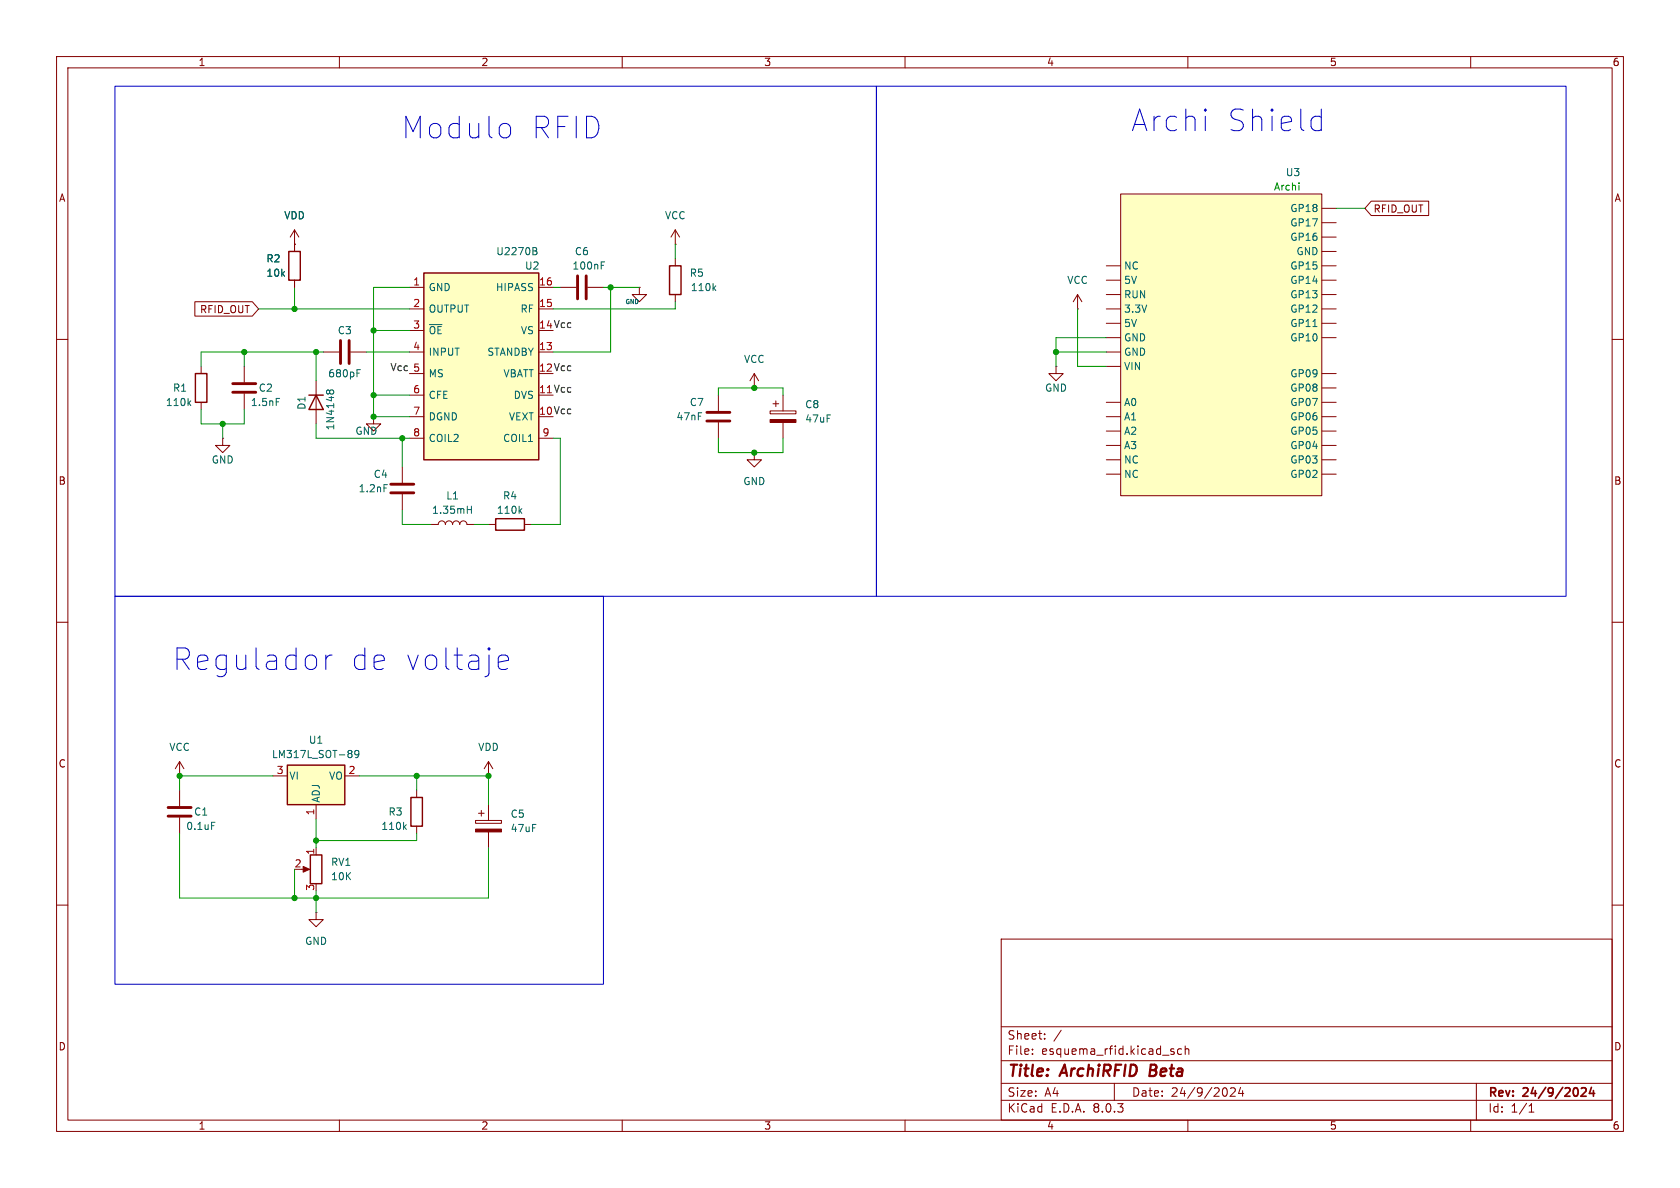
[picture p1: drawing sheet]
<svg xmlns="http://www.w3.org/2000/svg" width="297mm" height="210mm" viewBox="0 0 297 210" stroke-linecap="round" stroke-linejoin="round" font-family="sans-serif">
<g fill="none" stroke="#840000" stroke-width=".18">
<path d="M10 10h277v190h-277zM12 12h273v186h-273zM60 10v2M110 10v2M160 10v2M210 10v2M260 10v2M10 60h2M285 60h2M71.1 82.6v2.7M71.1 87.4v2.8M76.2 92.7h1.3a.64 .64 0 0 1 .6-.6 .64 .64 0 0 1 .6 .6 .64 .64 0 0 1 .7-.6 .64 .64 0 0 1 .6 .6 .64 .64 0 0 1 .6-.6 .64 .64 0 0 1 .7 .6 .64 .64 0 0 1 .6-.6 .64 .64 0 0 1 .6 .6h1.3"/>
<path d="M10 110h2M285 110h2M10 160h2M285 160h2M55.9 161.3v1.3h1.2l-1.2 1.2-1.3-1.2h1.3M55.9 161.3h.1M177 166h108v32h-108zM60 198v2M110 198v2M160 198v2M177 194.5h108M177 191.5h108"/>
<path d="M177 187.5h108M177 181.5h108M182.5 186.3v.1M182.5 185.5v.1M184.7 183.6v.1M184.7 182.8v.1M187.6 182.1l-1.3 2M197 191.5v3M207.2 185.9l.3 .1 .1 .2-.2 .2h-.3M207.2 185.4l.3 .1M208.9 185.5l-.4-.1-.3 .3v.4l.1 .2h.6M209.5 185.5l.2-.1 .4 .1 .1 .9"/>
<path d="M209.5 184.9v1.5M210 198v2M217.5 192.4l.6-.1 .2 .1 .1 .3-.9 1.1h.9M219.3 192.2l-.3 1.1h.9M219.7 192.8v1M260 198v2M261 191.5v6.5M270.3 196.6h.9M270.3 195.5l.4-.4v1.5"/>
</g>
<path d="M279.6 192.4l.5-.1 .2 .1 .1 .3-.9 1.1h.9M281.3 192.2l-.3 1.1h.9M281.7 192.8v1" fill="none" stroke="#840000" stroke-width=".3"/>
<path d="M203.5 188.2l-.3 2h.8" fill="none" stroke="#840000" stroke-width=".4"/>
<path d="M69.1 87.1h4.1M69.1 85.6h4.1" fill="none" stroke="#840000" stroke-width=".51"/>
<path d="M67.9 85.7h.6M82.6 90.1h.7M83.3 89.5v1.2" fill="none" stroke="#006464" stroke-width=".18"/>
<path d="M74.9 48.3h20.3v33h-20.3z" fill="#ffffc2"/>
<path d="M74.9 48.3h20.3v33h-20.3zM54.9 151.1h2v5.1h-2z" fill="none" stroke="#840000" stroke-width=".25"/>
<g fill="none" stroke="#840000" stroke-width=".18">
<path d="M52.1 43.2h.1M52.1 40.6l-.8 1.3M52.1 40.6v2.6M52.1 40.6l.7 1.3M72.4 50.8h2.5M72.4 54.6h2.5M72.4 58.4h2.5M95.2 50.8h2.6M95.2 54.6h2.6M43.2 64.8v2.8M43.2 69.6v2.8M72.4 62.2h2.5"/>
<path d="M72.4 66h2.5M72.4 69.9h2.5M72.4 73.7h2.5M72.4 77.5h2.5M95.2 62.2h2.6M95.2 77.5h2.6M53.3 153.7h1.1M55.9 149.9v1.2"/>
</g>
<path d="M94.2 43.8l.6 .1 .1 .2-.3 .3M94.2 44.4h.4M94.6 44.4l.3 .2v.3l-.7 .1M48.8 70.4h.6" fill="none" stroke="#006464" stroke-width=".18"/>
<path d="M53.6 153.2l1.1 .5-1.1 .5z" fill="#840000" stroke="#840000" stroke-width=".18"/>
<path d="M41.1 69.3h4.1M41.1 67.8h4.1" fill="none" stroke="#840000" stroke-width=".51"/>
<path d="M50.8 135.3h10.2v6.9h-10.2z" fill="#ffffc2"/>
<path d="M51.1 44.5h2v5h-2zM118.4 47h2v5.1h-2zM34.5 66h2.1v5.1h-2.1zM54.6 69.9h2.5M55.9 69.9l1.2 2.5h-2.5zM87.6 91.7h5.1v2h-5.1zM50.8 135.3h10.2v6.9h-10.2zM72.6 141h2.1v5.1h-2.1z" fill="none" stroke="#840000" stroke-width=".25"/>
<g fill="none" stroke="#840000" stroke-width=".18">
<path d="M52.1 43.2v1.3M52.1 49.5v1.3M99.1 50.8h2.8M103.9 50.8h2.8M113 50.8v1.3h1.3l-1.3 1.2-1.2-1.2h1.2M113 50.8h.1M119.4 43.2h.1M119.4 40.6l-.8 1.3M119.4 40.6v2.6M119.4 45.7v1.3M119.4 52.1v1.2M119.4 40.6l.7 1.3"/>
<path d="M35.6 64.8v1.2M35.6 71.1v1.3M39.4 77.5v1.2h1.2l-1.2 1.3-1.3-1.3h1.3M39.4 77.5h.1M55.9 67.3v7.6M57.1 62.2h2.8M62 62.2h2.8M66 73.7v1.2h1.3l-1.3 1.3-1.2-1.3h1.2M66 73.7h.1M127 69.9v2.7M127 74.7v2.8M133.3 68.6h.1"/>
<path d="M133.3 66l-.7 1.3M133.3 66v2.6M133.3 66l.8 1.3M136.1 72.6h4.6v.6h-4.6zM136.7 71.4h1M137.2 70.9v1M138.4 69.9v2.7M138.4 74.7v2.8M86.4 92.7h1.2M92.7 92.7h1.3M133.3 80v1.3h1.3l-1.3 1.3-1.2-1.3h1.2M133.3 80h.1"/>
<path d="M31.7 137.2h.1M31.7 134.6l-.7 1.3M31.7 134.6v2.6M31.7 139.7v2.8M31.7 134.6l.8 1.3M48.3 137.2h2.5M61 137.2h2.5M73.7 139.7v1.3M86.4 137.2h.1M86.4 134.6v2.6M86.4 134.6l-.8 1.3M86.4 134.6l.7 1.3"/>
<path d="M31.7 144.5v2.8M55.9 142.2v2.6M73.7 146.1v1.2M84.1 145h4.5v.5h-4.5zM84.6 143.8h1M85.1 143.3v1M86.4 142.2v2.8M86.4 147.1v2.8"/>
</g>
<g fill="none" stroke="#006464" stroke-width=".18">
<path d="M106.3 46.9h.4M106.3 46.3h.6M126.2 50.9l.3 .5M126.5 50.5l-.4 .5M33.4 71.2l.3 .5M33.7 70.9l-.4 .4M58.3 69.4l-.1 .1M58.3 69.2l-.3-.3-.1 .1-.2 .2 .1 .3M58.3 69.2l.2-.3 .4 .1 .1 .2-.1 .3M58.3 69.2v.2M58.3 69.4v.1M63.1 66h.4"/>
<path d="M63.1 65.3h.6M91.9 90.3l.4 .4M92.3 89.9l-.5 .5M62 132.7l.2 .2-.2 .3 .2 .2v.3l-.2 .2M63.4 133.2l-.2 .2h-.4l-.1-.2 .1-.5h.4l.2 .1a.84 .84 0 0 1-.3 1.1h-.3M37.4 145.4h.6M71.5 146.1l.3 .5M71.8 145.8l-.4 .5"/>
</g>
<path d="M102.1 48.8v4M103.6 48.8v4M60.2 60.2v4.1M61.7 60.2v4.1M125 72.9h4M125 74.4h4M29.7 144.3h4.1M29.7 142.7h4.1" fill="none" stroke="#840000" stroke-width=".51"/>
<g fill="#840000" stroke="#840000" stroke-width=".18">
<path d="M84.1 146.6h4.5v.5h-4.5z"/>
<path d="M136.1 74.2h4.6v.5h-4.6z"/>
</g>
<path d="M198.1 34.3h35.6v53.3h-35.6z" fill="#ffffc2"/>
<g fill="none" stroke="#840000" stroke-width=".18">
<path d="M198.1 34.3h35.6v53.3h-35.6zM233.7 39.4h2.5M233.7 36.8h2.5M242.4 35.6h10.2v2.5h-10.2l-1.1-1.3zM34.4 53.3h10.2l1.1 1.3-1.1 1.3h-10.2zM52.1 43.2h.1M52.1 43.2v1.3M52.1 49.5v1.3M190.5 54.6h.1M190.5 52.1l-.8 1.2M190.5 52.1v2.5M190.5 52.1l.8 1.2"/>
<path d="M195.6 47h2.5M195.6 54.6h2.5M195.6 57.2h2.5M195.6 49.5h2.5M195.6 59.7h2.5M195.6 52.1h2.5M233.7 47h2.5M233.7 54.6h2.5M233.7 57.2h2.5M233.7 49.5h2.5M233.7 59.7h2.5M233.7 44.5h2.5"/>
<path d="M233.7 52.1h2.5M233.7 41.9h2.5M186.7 64.8v1.2h1.3l-1.3 1.3-1.3-1.3h1.3M186.7 64.8h.1M195.6 71.1h2.5M195.6 73.7h2.5M195.6 76.2h2.5M195.6 78.7h2.5M195.6 62.2h2.5M195.6 64.8h2.5M233.7 71.1h2.5M233.7 73.7h2.5"/>
<path d="M233.7 76.2h2.5M233.7 78.7h2.5M233.7 68.6h2.5M233.7 66h2.5M195.6 83.8h2.5M195.6 81.3h2.5M233.7 83.8h2.5M233.7 81.3h2.5"/>
</g>
<path d="M229.6 32.3v.2M229.6 32.8v.8" fill="none" stroke="#008400" stroke-width=".18"/>
<path d="M232.1 57.7h.7" fill="none" stroke="#006464" stroke-width=".18"/>
<g fill="none" stroke="#0000c2" stroke-width=".18">
<path d="M20.3 15.2h134.6v90.2h-134.6zM154.9 15.2h122v90.2h-122zM233.6 19.3v3.8M89.9 22l.4 .6v1l-.4 .6M232.5 20.6h.7l.4 .1M233.6 22.9l-.4 .2h-.7M20.3 105.4h86.4v68.6h-86.4zM43.5 115.8v2.5M43.5 118l-.6 .3h-.5M45.3 114.5v3.3l.1 .4 .4 .1M47.3 116l.3-.2h.8l.3 .2 .2 .3v2M48.9 116.7l-.4 .2h-.9a.75 .75 0 0 0-.5 .7 .75 .75 0 0 0 .5 .7h.9l.4-.1"/>
<path d="M52.3 116l-.3-.2h-.7l-.6 .4-.2 .3v1.1l.4 .6 .4 .1h.7l.3-.1M52.3 114.5v3.8M54.2 116.2a1.03 1.03 0 0 1 1-.4 1.03 1.03 0 0 1 .8 .7v1.1a1.03 1.03 0 0 1-1 .8 1.03 1.03 0 0 1-1-.8v-1.1zM57.6 115.8v2.5M58.7 115.8a.97 .97 0 0 0-1.1 .7M88.1 117.8l.2 .4 .3 .1h.8l.3-.1M88.1 116.3l.2-.3 .3-.2h.8l.3 .2 .2 .3v.4l-1.8 .4"/>
</g>
<g fill="none" stroke="#009600" stroke-width=".18">
<path d="M236.2 36.8h5.1M45.7 54.6h26.7M52.1 50.8v3.8M66 58.4h6.4M72.4 50.8h-6.4v22.9h6.4M97.8 50.8h1.3M106.7 50.8h6.3M107.9 50.8v11.4h-10.1M119.4 53.3v1.3h-21.6M119.4 43.2v2.5M190.5 54.6v10.2h5.1M195.6 59.7h-8.9v5.1"/>
<path d="M35.6 72.4v2.5h7.6v-2.5M39.4 74.9v2.6M43.2 62.2v2.6M55.9 74.9v2.6h16.5M55.9 62.2v5.1M57.1 62.2h-21.5v2.6M64.8 62.2h7.6M66 69.9h6.4M71.1 77.5v5.1M97.8 77.5h1.3v15.2h-5.1M127 77.5v2.5h11.4v-2.5M127 69.9v-1.3h11.4v1.3"/>
<path d="M186.7 62.2h8.9M71.1 90.2v2.5h5.1M83.8 92.7h2.6M48.3 137.2h-16.6v2.5M63.5 137.2h22.9v5M73.7 137.2v2.5M31.7 147.3v11.5h54.7v-8.9M52.1 153.7v5.1M55.9 144.8v5.1M55.9 157.5v3.8M73.7 147.3v1.3h-17.8"/>
</g>
<g fill="#009600" stroke="#009600" stroke-width=".18">
<circle cx="52.1" cy="54.6" r=".46"/>
<circle cx="43.2" cy="62.2" r=".46"/>
<circle cx="39.4" cy="74.9" r=".46"/>
<circle cx="55.9" cy="62.2" r=".46"/>
<circle cx="66" cy="58.4" r=".46"/>
<circle cx="66" cy="73.7" r=".46"/>
<circle cx="66" cy="69.9" r=".46"/>
<circle cx="71.1" cy="77.5" r=".46"/>
<circle cx="55.9" cy="158.8" r=".46"/>
<circle cx="31.7" cy="137.2" r=".46"/>
<circle cx="52.1" cy="158.8" r=".46"/>
<circle cx="55.9" cy="148.6" r=".46"/>
<circle cx="73.7" cy="137.2" r=".46"/>
<circle cx="86.4" cy="137.2" r=".46"/>
<circle cx="133.3" cy="80" r=".46"/>
<circle cx="133.3" cy="68.6" r=".46"/>
<circle cx="186.7" cy="62.2" r=".46"/>
<circle cx="107.9" cy="50.8" r=".46"/>
</g>
<g font-size="5.3" fill="#0000c2">
<text x="200" y="23.5">Archi</text>
<text x="216.7" y="23.5">Shield</text>
<text x="71" y="24.7">Modulo</text>
<text x="93.7" y="24.7">RFID</text>
<text x="16.2" y="118.7">Regulador</text>
<text x="61.8" y="118.7">de voltaje</text>
</g>
<g font-size="2.8" fill="#840000">
<text x="178" y="190.9">Title:</text>
<text x="187.7" y="190.9">ArchiRFID</text>
<text x="204.1" y="190.9">Beta</text>
</g>
<g font-size="2.1" fill="#840000">
<text x="178" y="184">Sheet:</text>
<text x="178" y="186.7">File:</text>
<text x="184.1" y="186.7">esquema_rfid.kicad_sch</text>
<text x="178" y="196.9">KiCad</text>
<text x="178" y="194.1">Size:</text>
<text x="184.7" y="194.1">A4</text>
<text x="185.7" y="196.9">E.D.A.</text>
<text x="193.3" y="196.9">8.0.3</text>
<text x="200" y="194.1">Date:</text>
<text x="207" y="194.1">24/9/2024</text>
<text x="263" y="194.3">Rev:</text>
<text x="263" y="196.9">Id:</text>
<text x="267.1" y="196.9">1/1</text>
<text x="269.4" y="194.3">24/9/2024</text>
</g>
<g font-size="1.8" fill="#840000">
<text x="35" y="11.9">1</text>
<text x="85" y="11.9">2</text>
<text x="135" y="11.9">3</text>
<text x="185" y="11.9">4</text>
<text x="235" y="11.9">5</text>
<text x="285" y="11.9">6</text>
<text x="10.3" y="35.9">A</text>
<text x="285.3" y="35.9">A</text>
<text x="242.7" y="37.8">RFID_OUT</text>
<text x="35.3" y="55.6">RFID_OUT</text>
<text x="10.3" y="85.9">B</text>
<text x="285.3" y="85.9">B</text>
<text x="10.3" y="135.9">C</text>
<text x="285.3" y="135.9">C</text>
<text x="10.3" y="185.9">D</text>
<text x="285.3" y="185.9">D</text>
<text x="35" y="199.9">1</text>
<text x="85" y="199.9">2</text>
<text x="135" y="199.9">3</text>
<text x="185" y="199.9">4</text>
<text x="235" y="199.9">5</text>
<text x="285" y="199.9">6</text>
</g>
<text font-size="1.8" fill="#008400" x="224.6" y="33.9">Archi</text>
<g font-size="1.8" fill="#006464">
<text x="227.2" y="31.3">U3</text>
<text x="50.2" y="39">VDD</text>
<text x="117.5" y="39">VCC</text>
<text x="228" y="40.2">GP17</text>
<text x="228" y="37.7">GP18</text>
<text x="47" y="46.6">R2</text>
<text x="87.6" y="45.3">U2270B</text>
<text x="92.7" y="47.9">U2</text>
<text x="101.1" y="47.9">100nF</text>
<text x="101.5" y="45.3">C6</text>
<text x="198.6" y="47.9">NC</text>
<text x="228" y="47.9">GP15</text>
<text x="228" y="42.8">GP16</text>
<text x="229.1" y="45.3">GND</text>
<text x="47" y="49.1">10k</text>
<text x="75.7" y="51.7">GND</text>
<text x="87.6" y="51.7">HIPASS</text>
<text x="121.8" y="49.1">R5</text>
<text x="122" y="51.7">110k</text>
<text x="188.6" y="50.4">VCC</text>
<text x="198.6" y="50.4">5V</text>
<text x="198.6" y="52.9">RUN</text>
<text x="228" y="52.9">GP13</text>
<text x="228" y="50.4">GP14</text>
<text x="59.6" y="59.3">C3</text>
<text x="75.7" y="55.5">OUTPUT</text>
<text x="75.7" y="59.3">~{OE}</text>
<text x="91.9" y="55.5">RF</text>
<text x="92" y="59.3">VS</text>
<text x="198.6" y="55.5">3.3V</text>
<text x="198.6" y="58">5V</text>
<text x="228" y="58">GP11</text>
<text x="228" y="55.5">GP12</text>
<text x="75.7" y="63.1">INPUT</text>
<text x="86.1" y="63.1">STANDBY</text>
<text x="131.4" y="64.4">VCC</text>
<text x="198.6" y="63.1">GND</text>
<text x="198.6" y="60.6">GND</text>
<text x="198.6" y="65.6">VIN</text>
<text x="228" y="60.6">GP10</text>
<text x="29.2" y="72">110k</text>
<text x="30.5" y="69.4">R1</text>
<text x="44.3" y="72">1.5nF</text>
<text x="45.6" y="69.4">C2</text>
<text x="57.9" y="66.9">680pF</text>
<text x="75.7" y="66.9">MS</text>
<text x="75.7" y="70.7">CFE</text>
<text x="88.9" y="66.9">VBATT</text>
<text x="90.7" y="70.7">DVS</text>
<text x="121.8" y="72">C7</text>
<text x="184.7" y="69.4">GND</text>
<text x="198.6" y="72">A0</text>
<text x="228" y="72">GP07</text>
<text x="228" y="69.4">GP08</text>
<text x="228" y="66.9">GP09</text>
<text x="54.2" y="72.5" transform="rotate(-90 54.2 72.5)">D1</text>
<text x="59.3" y="76.2" transform="rotate(-90 59.3 76.2)">1N4148</text>
<text x="62.7" y="77.1">GND</text>
<text x="75.7" y="74.5">DGND</text>
<text x="89.9" y="74.5">VEXT</text>
<text x="119.5" y="74.5">47nF</text>
<text x="142.2" y="72.4">C8</text>
<text x="142.2" y="74.9">47uF</text>
<text x="198.6" y="74.5">A1</text>
<text x="198.6" y="77.1">A2</text>
<text x="228" y="77.1">GP05</text>
<text x="228" y="74.5">GP06</text>
<text x="37.3" y="82.1">GND</text>
<text x="75.7" y="78.3">COIL2</text>
<text x="88.8" y="78.3">COIL1</text>
<text x="198.6" y="79.6">A3</text>
<text x="198.6" y="82.1">NC</text>
<text x="228" y="82.1">GP03</text>
<text x="228" y="79.6">GP04</text>
<text x="63.3" y="87.2">1.2nF</text>
<text x="66" y="84.7">C4</text>
<text x="78.8" y="88.5">L1</text>
<text x="88.8" y="88.5">R4</text>
<text x="131.3" y="86">GND</text>
<text x="198.6" y="84.7">NC</text>
<text x="228" y="84.7">GP02</text>
<text x="76.3" y="91">1.35mH</text>
<text x="87.7" y="91">110k</text>
<text x="54.5" y="131.7">U1</text>
<text x="29.8" y="132.9">VCC</text>
<text x="48" y="134.2">LM317L_SOT-89</text>
<text x="84.4" y="132.9">VDD</text>
<text x="51.1" y="138">VI</text>
<text x="56.7" y="142" transform="rotate(-90 56.7 142)">ADJ</text>
<text x="58.1" y="138">VO</text>
<text x="32.8" y="146.9">0.1uF</text>
<text x="34.2" y="144.4">C1</text>
<text x="67.3" y="146.9">110k</text>
<text x="68.6" y="144.4">R3</text>
<text x="90.2" y="144.8">C5</text>
<text x="90.2" y="147.3">47uF</text>
<text x="58.4" y="153.3">RV1</text>
<text x="58.4" y="155.8">10K</text>
<text x="53.8" y="167.2">GND</text>
</g>
<g font-size="1.8" fill="#a90000">
<text x="73" y="50.5">1</text>
<text x="95.2" y="50.5">16</text>
<text x="73" y="54.4">2</text>
<text x="73" y="58.2">3</text>
<text x="95.2" y="54.4">15</text>
<text x="73" y="62">4</text>
<text x="95.2" y="62">13</text>
<text x="73" y="69.6">6</text>
<text x="73" y="73.4">7</text>
<text x="73" y="77.2">8</text>
<text x="95.8" y="77.2">9</text>
<text x="48.8" y="136.9">3</text>
<text x="61.5" y="136.9">2</text>
<text x="55.6" y="144.2" transform="rotate(-90 55.6 144.2)">1</text>
<text x="52" y="153.4">2</text>
<text x="55.6" y="151.2" transform="rotate(-90 55.6 151.2)">1</text>
<text x="55.6" y="157.6" transform="rotate(-90 55.6 157.6)">3</text>
</g>
<g font-size="1.8" fill="#0f0f0f">
<text x="95.2" y="58.2">14 Vcc</text>
<text x="68.9" y="65.7">Vcc 5</text>
<text x="95.2" y="65.8">12 Vcc</text>
<text x="95.2" y="69.6">11 Vcc</text>
<text x="95.2" y="73.4">10 Vcc</text>
</g>
<text font-size="1.1" fill="#006464" x="110.4" y="53.9">GND</text>
</svg>
